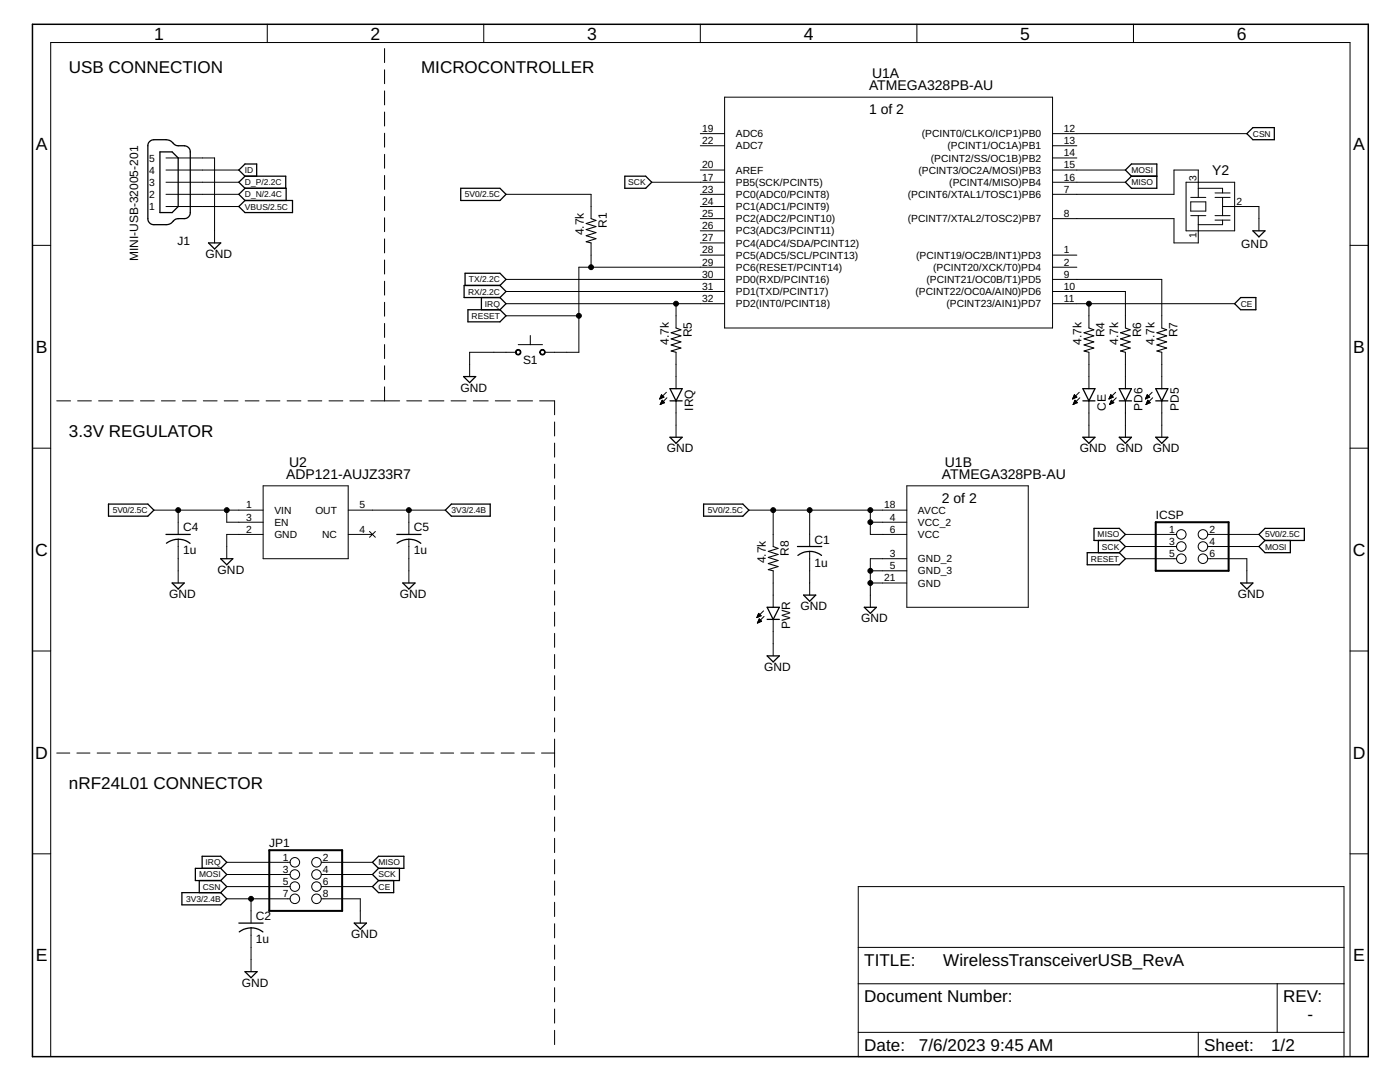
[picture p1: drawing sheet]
<svg xmlns="http://www.w3.org/2000/svg" width="279mm" height="216mm" viewBox="0 0 279 216" stroke-linecap="round" stroke-linejoin="round" font-family="sans-serif">
<g fill="none" stroke="#000" stroke-width=".25">
<path d="M29.8 28.3l.4-.3 .5-.1h2.4l1 .3 .7 .6a2.31 2.31 0 0 0 2 .3l.5 .1 .4 .3 .3 .8v12.1l-.1 .5-.4 .5a2.37 2.37 0 0 1-1.9 .2l-.6 .2-.9 .8-.6 .2h-3.1l-.4-.2-.4-.4-.1-.6v-14.5zM31.9 30.3h2.5l1.2 1.2v9.7l-1.2 1.2h-2.5zM48.9 37.6h8.2v2.4M48.9 35.2l-1.2-1.3 1.2-1.2h2.3v2.5M48.9 35.2h8.1v2.4M48.9 37.6l-1.2 1.2 1.2 1.2M48.9 35.2l-1.2 1.2 1.2 1.2M91.9 37.6h7.9l1.2 1.2-1.2 1.2h-7.9zM124.7 35.2h4.2l1.2 1.2-1.2 1.2h-4.2zM224.6 33.9l1.2-1.2h5.1v4.9h-5.1l-1.2-1.2 1.2-1.2zM225.8 35.2h5.1M248.8 26.7l1.2-1.2h4.3v2.4h-4.3z"/>
<path d="M41.6 48.5h2.4l-1.2 1.2zM47.7 41.2l1.2-1.2h9.5v2.4h-9.5zM92.8 57v-2.5h7l1.2 1.3-1.2 1.2M96.1 59.4v2.4M99.8 57h-7.2v2.4h7.2M99.8 57l1.2 1.2-1.2 1.2M99.8 59.4l1.2 1.2-1.2 1.2M247.6 59.4h3v2.4h-3l-1.2-1.2zM250 46.1h2.5l-1.3 1.2zM92.5 75.1h2.4l-1.2 1.2zM93.4 61.8h6.4l1.2 1.2-1.2 1.2h-6.4zM133.7 80h2.4"/>
<path d="M133.7 77.6h2.4l-1.2 2.4zM216.1 77.6h2.4l-1.2 2.4zM216.1 80h2.4M223.4 80h2.4M223.4 77.6h2.4l-1.2 2.4zM230.7 80h2.4M230.7 77.6h2.4l-1.2 2.4zM133.7 87.2h2.4l-1.2 1.3zM216.1 87.2h2.4l-1.2 1.3zM223.4 87.2h2.4l-1.2 1.3zM230.7 87.2h2.4l-1.2 1.3zM21.7 100.6h7.8l1.2 1.2-1.2 1.2h-7.8z"/>
<path d="M33.1 106.6h4.9M34.4 116.3h2.4l-1.2 1.2zM35.6 107.6h.5a3.4 3.4 0 0 1 1.8 .8M35.6 107.6l-1 .1-1.4 .7M44 111.5h2.5l-1.2 1.2zM79.2 106.6h4.8M80.4 116.3h2.4l-1.2 1.2zM81.6 107.6l1 .1 1.4 .7M81.6 107.6l-1 .1-1.4 .7M88.9 101.8l1.2-1.2h7.7v2.4h-7.7zM140.4 100.6h7.9l1.2 1.2-1.2 1.2h-7.9zM159.2 109.1h4.8"/>
<path d="M159.2 110.8a3.9 3.9 0 0 1 4.8 0M160.4 118.7h2.4l-1.2 1.3zM217 110.3h6.4l1.2 1.2-1.2 1.2h-6.4zM218.3 105.4h5.1l1.2 1.2-1.2 1.2h-5.1zM219.2 107.8v2.5M223.4 107.8l1.2 1.3-1.2 1.2M247.6 116.3h2.4l-1.2 1.2zM251.2 106.6l1.3-1.2h7.8v2.4h-7.8zM252.5 107.8l-1.3 1.3 1.3 1.2h5v-2.5M153.1 121.2h2.4l-1.2 2.4zM153.1 123.6h2.4M153.1 130.9h2.4l-1.2 1.2z"/>
<path d="M172.5 121.2h2.4l-1.2 1.2zM36.3 178.1h7.7l1.3 1.2-1.3 1.3h-7.7zM39.8 175.7v2.4M40.3 173.3v-2.4h3.7l1.3 1.2-1.3 1.2M44 173.3h-5v2.4h5M44 173.3l1.3 1.2-1.3 1.2M44 175.7l1.3 1.2-1.3 1.2M74.3 172.1l1.2-1.2h5.1v2.4h-5.1zM75.5 175.7l-1.2 1.2 1.2 1.2h3.1v-2.4M75.5 173.3l-1.2 1.2 1.2 1.2M79.7 173.3v2.4h-4.2M47.7 184.2h4.8"/>
<path d="M47.8 185.9a3.9 3.9 0 0 1 4.7 0M48.9 193.9h2.4l-1.2 1.2zM70.7 184.2h2.4l-1.2 1.2z"/>
</g>
<g fill="none" stroke="#000" stroke-width=".2">
<path d="M53.3 4.8v3.7M76.8 9.7v2.8M76.8 13.9v2.8M76.8 18.1v2.8M96.5 4.8v3.7M139.8 4.8v3.7M144.6 19.4h65.5v46h-65.5zM183 4.8v3.7M226.2 4.8v3.7M33.1 33.9h14.6M33.1 36.4h14.6M33.1 38.8h14.6"/>
<path d="M33.1 31.5h9.7v17M76.8 22.4v2.7M76.8 26.6v2.8M76.8 30.8v2.8M76.8 35v2.8M76.8 39.2v2.8M101 38.8h17v4.8M130.1 36.4h14.5M139.8 26.7h4.8M139.8 29.1h4.8M139.8 33.9h4.8M139.8 38.8h4.8"/>
<path d="M210.1 26.7h38.7M210.1 29.1h4.8M210.1 33.9h14.5M210.1 38.8h24.2v-4.9h4.8v5.5M210.1 36.4h14.5M210.1 31.5h4.8M236.7 36.4h9.7v9.7h-9.7zM237.6 39.4h3M239.1 37.6h4.9v.9M242.5 39.4h3M242.5 38.5h3M244 39.4v3.6"/>
<path d="M6.5 49h3.6M33.1 41.2h14.6M76.8 43.5v2.7M76.8 47.7v2.8M76.8 51.9v2.8M76.8 56.1v2.8M101 55.8h43.6M101 58.2h43.6M118 48.5v4.8M139.8 41.2h4.8M139.8 43.6h4.8M139.8 46.1h4.8"/>
<path d="M139.8 48.5h4.8M139.8 50.9h4.8M144.6 53.3h-29.1v17h-6.7M210.1 58.2h14.5v7.2M210.1 55.8h21.8v9.6M210.1 50.9h4.8M210.1 53.3h4.8M237.6 40.3h3v1.8h-3zM237.6 43h3M239.1 43v5.5h-4.8v-4.9h-24.2M242.5 43h3M242.5 43.9h3"/>
<path d="M244 41.2h7.2v4.9M244 43.9v.9h-4.9M269.4 49h3.7M11.3 80h2.8M15.5 80h2.7M19.7 80h2.7M23.9 80h2.7M28 80h2.8M32.2 80h2.8M36.4 80h2.7M40.6 80h2.7M44.7 80h2.8"/>
<path d="M48.9 80h2.8M53.1 80h2.8M57.3 80h2.7M61.5 80h2.7M65.7 80h2.7M69.8 80h2.8M74 80h5.8M76.8 60.3v2.8M76.8 64.5v2.8M76.8 68.7v2.8M76.8 73v2.8M76.8 77.2v2.8"/>
<path d="M81.2 80h3M85.6 80h3M90 80h3M94.4 80h3M98.8 80h3.1M101 60.6h43.6M101 63h14.5M102.9 70.3h-9.2v4.8M103.3 80h3M103.4 68.8h4.9M105.8 67v1.8M107.7 80h3v2.8"/>
<path d="M131.7 79.6h.1M131.7 79.5h.3M131.8 79.3h.5M131.8 79.2h.7M131.9 79.1h.5M131.9 79h.3M132 78.9h.1M132 78.8l-.3 .8M132 78.8l.5 .4-.8 .4M132 78.8h.1M132.1 79.9h.1M132.1 79.9l.5 .4-.8 .4z"/>
<path d="M133 78.3l-1.3 1.3M133.1 79.4l-1.3 1.3M134.9 60.6v4.8M134.9 70.3v7.3M134.9 80v7.2M210.1 60.6h36.3M214.1 79.6h.1M214.1 79.5h.3M214.2 79.3h.5M214.2 79.2h.7M214.3 79.1h.5M214.3 79h.4"/>
<path d="M214.4 78.9h.1M214.4 78.8l-.3 .8M214.4 78.8l.5 .4M214.4 78.8h.1M214.5 79.9h.1M214.5 79.9l.5 .4-.8 .4zM214.9 79.2l-.8 .4M215.4 78.3l-1.3 1.3M215.5 79.4l-1.3 1.3M217.3 60.6v4.8M217.3 70.3v7.3M217.3 80v7.2"/>
<path d="M221.3 79.6h.1M221.4 79.5h.3M221.4 79.3h.6M221.5 79.2h.6M221.5 79.1h.5M221.6 79h.3M221.6 78.9h.2M221.7 78.8l-.4 .8M221.7 78.8l.5 .4-.9 .4M221.7 78.8h.1M221.8 79.9h.1M221.8 79.9l.5 .4-.9 .4z"/>
<path d="M222.7 78.3l-1.4 1.3M222.8 79.4l-1.4 1.3M224.6 70.3v7.3M224.6 80v7.2M228.6 79.6h.1M228.7 79.5h.3M228.7 79.3h.5M228.7 79.2h.7M228.8 79.1h.5M228.9 79h.3M228.9 78.9h.2M229 78.8l-.4 .8"/>
<path d="M229 78.8l.4 .4-.8 .4M229 78.8h.1M229 79.9h.1M229.1 79.9l.5 .4-.9 .4zM229.9 78.3l-1.3 1.3M230 79.4l-1.3 1.3M231.9 70.3v7.3M231.9 80v7.2M6.5 89.4h3.6M52.5 96.9h17v14.6h-17zM110.7 84.2v2.8M110.7 88.4v2.8"/>
<path d="M110.7 92.6v2.8M110.7 96.9v2.7M131.8 80.7h.1M131.8 80.6h.2M131.9 80.5h.4M131.9 80.4h.7M132 80.2h.5M132 80.1h.4M132.1 80h.2M181 96.9h24.2v24.3h-24.2zM214.2 80.7h.1M214.2 80.6h.2"/>
<path d="M214.3 80.5h.4M214.3 80.4h.7M214.4 80.2h.5M214.4 80.1h.4M214.5 80h.2M221.4 80.7h.1M221.5 80.6h.2M221.5 80.5h.5M221.6 80.4h.6M221.6 80.2h.6M221.7 80.1h.4M221.7 80h.3"/>
<path d="M228.7 80.7h.1M228.8 80.6h.2M228.8 80.5h.4M228.9 80.4h.6M228.9 80.2h.6M229 80.1h.4M229 80h.2M269.4 89.4h3.7M30.7 101.8h21.8M35.6 101.8v4.8M35.6 107.6v8.7M45.3 101.8v2.4h7.2"/>
<path d="M52.5 106.6h-7.2v4.9M69.5 101.8h19.4M69.5 106.6h4.8M73.7 106l1.2 1.2M74.9 106l-1.2 1.2M81.6 101.8v4.8M81.6 107.6v8.7M110.7 101.1v2.8M110.7 105.3v2.8M110.7 109.5v2.8M110.7 113.7v2.8M110.7 117.9v2.8"/>
<path d="M149.5 101.8h31.5M154.3 101.8v7.3M154.3 113.9v7.3M161.6 101.8v7.3M161.6 110v8.7M173.7 101.8v4.8h7.3M173.7 104.2h7.3M173.7 113.9h7.3M173.7 116.3h7.3M181 111.5h-7.3v9.7M224.6 106.6h10.2M224.6 111.5h10.2"/>
<path d="M224.6 109.1h10.2M241 106.6h10.2M241 111.5h7.8v4.8M241 109.1h10.2M6.5 129.9h3.6M110.7 122.2v2.7M110.7 126.4v2.8M110.7 130.6v2.8M110.7 134.8v2.8M110.7 139v2.8M151 123.2h.1M151.1 123.1h.3"/>
<path d="M151.2 123h.4M151.2 122.9h.7M151.2 124.2h.2M151.2 122.8h.6M151.3 124.1h.3M151.3 122.6h.4M151.3 124h.6M151.3 122.5h.3M151.3 123.9h.6M151.4 122.4h.1M151.4 123.8h.4M151.4 123.7h.3"/>
<path d="M151.5 123.5h.1M151.5 123.5l.5 .5-.8 .3zM151.9 122.9l-.5-.5-.4 .8M151.9 122.9l-.9 .3M152.4 121.9l-1.4 1.3M152.5 123l-1.3 1.3M154.3 123.6v7.3M269.4 129.9h3.7M11.3 150.3h2.6M15.3 150.3h2.6M19.4 150.3h2.6M23.4 150.3h2.6"/>
<path d="M27.5 150.3h2.6M31.5 150.3h2.6M35.5 150.3h2.6M39.5 150.3h2.6M43.6 150.3h2.6M47.6 150.3h2.6M51.6 150.3h2.7M55.7 150.3h2.6M59.7 150.3h2.6M63.7 150.3h2.6M67.8 150.3h2.6M71.8 150.3h2.6"/>
<path d="M75.8 150.3h2.6M79.9 150.3h2.6M83.9 150.3h2.6M87.9 150.3h2.6M92 150.3h2.6M96 150.3h2.6M100 150.3h2.6M104.1 150.3h2.6M108.1 150.3h2.6M110.7 143.3v2.7M110.7 147.5v5.6M110.7 154.5v2.8"/>
<path d="M110.7 158.8v2.8M6.5 170.4h3.6M45.3 172.1h12.6M45.3 174.5h12.6M45.3 176.9h12.6M45.3 179.3h12.6M50.1 179.3v4.9M64.1 172.1h10.2M64.1 174.5h10.2M64.1 176.9h10.2M64.1 179.3h7.8v4.9M110.7 163v2.9"/>
<path d="M110.7 167.3v2.8M110.7 171.5v2.9M110.7 175.8v2.8M171.3 176.9h96.9v33.9h-96.9zM269.4 170.4h3.7M50.1 185.1v8.8M110.7 180v2.9M110.7 184.3v2.8M110.7 188.6v2.8M110.7 192.8v2.8M110.7 197.1v2.8M171.3 196.3h96.9"/>
<path d="M171.3 189h96.9M254.9 196.3v9.7M10.1 210.8v-202.3h259.3v202.3M110.7 201.3v2.9M110.7 205.6v2.8M171.3 206h96.9M239.1 206v4.8"/>
<circle cx="235.8" cy="109.1" r=".95"/>
<circle cx="235.8" cy="111.5" r=".95"/>
<circle cx="235.8" cy="106.6" r=".95"/>
<circle cx="240.1" cy="106.6" r=".95"/>
<circle cx="240.1" cy="111.5" r=".95"/>
<circle cx="240.1" cy="109.1" r=".95"/>
<circle cx="58.8" cy="172.1" r=".95"/>
<circle cx="58.8" cy="179.3" r=".95"/>
<circle cx="58.8" cy="174.5" r=".95"/>
<circle cx="58.8" cy="176.9" r=".95"/>
<circle cx="63.2" cy="172.1" r=".95"/>
<circle cx="63.2" cy="174.5" r=".95"/>
<circle cx="63.2" cy="176.9" r=".95"/>
<circle cx="63.2" cy="179.3" r=".95"/>
</g>
<path d="M230.7 104.2h14.5v9.7h-14.5zM53.7 169.7h14.6v12.1h-14.6z" fill="none" stroke="#000" stroke-width=".4"/>
<path d="M118 43.6l.9 .4-1.9 .6 1.9 .6-1.9 .6 1.9 .6-1.9 .6 1.9 .6-1.9 .6 1 .3M134.9 65.4l1 .4-2 .6 2 .6-2 .6 2 .6-2 .6 2 .6-2 .6 1 .3M217.3 65.4l1 .4-2 .6 2 .6-2 .6 2 .6-2 .6 2 .6-2 .6 1 .3M224.6 65.4l1 .4-2 .6 2 .6-2 .6 2 .6-2 .6 2 .6-2 .6 1 .3M231.9 65.4l.9 .4-1.9 .6 1.9 .6-1.9 .6 1.9 .6-1.9 .6 1.9 .6-1.9 .6 1 .3M154.3 109.1l1 .3-2 .6 2 .6-2 .6 2 .6-2 .7 2 .6-2 .6 1 .2" fill="none" stroke="#000" stroke-width=".21"/>
<path d="M6.5 4.8h266.6v206h-266.6z" fill="none" stroke="#000" stroke-width=".3"/>
<g fill="#000" stroke="#000" stroke-width=".2">
<path d="M103 69.9a.56 .56 0 0 1 .9 .1 .56 .56 0 0 1-.3 .8 .56 .56 0 0 1-.7-.5h.1a.41 .41 0 0 1 .5-.4 .41 .41 0 0 1 .2 .6 .41 .41 0 0 1-.7-.1l-.1-.1z" fill-rule="evenodd"/>
<path d="M107.9 69.9a.56 .56 0 0 1 .8 .1 .56 .56 0 0 1-.3 .8 .56 .56 0 0 1-.7-.5h.1a.41 .41 0 0 1 .6-.4 .41 .41 0 0 1 .2 .6 .41 .41 0 0 1-.7-.1l-.2-.1z" fill-rule="evenodd"/>
<circle cx="118" cy="53.3" r=".49"/>
<circle cx="115.5" cy="63" r=".49"/>
<circle cx="134.9" cy="60.6" r=".49"/>
<circle cx="217.3" cy="60.6" r=".49"/>
<circle cx="35.6" cy="101.8" r=".49"/>
<circle cx="45.3" cy="101.8" r=".49"/>
<circle cx="81.6" cy="101.8" r=".49"/>
<circle cx="154.3" cy="101.8" r=".49"/>
<circle cx="161.6" cy="101.8" r=".49"/>
<circle cx="173.7" cy="104.2" r=".49"/>
<circle cx="173.7" cy="101.8" r=".49"/>
<circle cx="173.7" cy="113.9" r=".49"/>
<circle cx="173.7" cy="116.3" r=".49"/>
<circle cx="50.1" cy="179.3" r=".49"/>
</g>
<g font-size="3.5">
<text x="30.7" y="7.9">1</text>
<text x="74" y="7.9">2</text>
<text x="117.2" y="7.9">3</text>
<text x="160.4" y="7.9">4</text>
<text x="203.6" y="7.9">5</text>
<text x="246.8" y="7.9">6</text>
<text x="7.1" y="30">A</text>
<text x="270.1" y="30">A</text>
<text x="7.1" y="70.4">B</text>
<text x="270.1" y="70.4">B</text>
<text x="7" y="110.9">C</text>
<text x="270" y="110.9">C</text>
<text x="7" y="151.4">D</text>
<text x="270" y="151.4">D</text>
<text x="7.1" y="191.9">E</text>
<text x="270.1" y="191.9">E</text>
</g>
<g font-size="3.4">
<text x="13.7" y="14.5">USB CONNECTION</text>
<text x="84" y="14.5">MICROCONTROLLER</text>
<text x="13.7" y="87.3">3.3V REGULATOR</text>
<text x="13.7" y="157.5">nRF24L01 CONNECTOR</text>
<text x="172.5" y="192.7">TITLE:</text>
<text x="188.2" y="192.7">WirelessTransceiverUSB_RevA</text>
<text x="172.5" y="199.9">Document Number:</text>
<text x="256.1" y="199.9">REV:</text>
<text x="260.9" y="203.6">-</text>
<text x="172.5" y="209.6">Date:</text>
<text x="183.4" y="209.6">7/6/2023</text>
<text x="197.7" y="209.6">9:45 AM</text>
<text x="240.3" y="209.6">Sheet:</text>
<text x="253.7" y="209.6">1/2</text>
</g>
<g font-size="2.8">
<text x="173.4" y="18">ATMEGA328PB-AU</text>
<text x="174" y="15.5">U1A</text>
<text x="173.4" y="22.8">1 of 2</text>
<text x="241.9" y="34.9">Y2</text>
<text x="57.1" y="95.5">ADP121-AUJZ33R7</text>
<text x="57.7" y="93.1">U2</text>
<text x="188" y="95.5">ATMEGA328PB-AU</text>
<text x="188.6" y="93.1">U1B</text>
<text x="188" y="100.4">2 of 2</text>
</g>
<g font-size="2.4">
<text x="116.5" y="46.9" transform="rotate(-90 116.5 46.9)">4.7k</text>
<text x="121.1" y="45.5" transform="rotate(-90 121.1 45.5)">R1</text>
<text x="27.6" y="52.1" transform="rotate(-90 27.6 52.1)">MINI-USB-32005-201</text>
<text x="35.4" y="49">J1</text>
<text x="41" y="51.5">GND</text>
<text x="247.7" y="49.6">GND</text>
<text x="133.5" y="68.8" transform="rotate(-90 133.5 68.8)">4.7k</text>
<text x="138" y="67.3" transform="rotate(-90 138 67.3)">R5</text>
<text x="215.9" y="68.8" transform="rotate(-90 215.9 68.8)">4.7k</text>
<text x="220.4" y="67.3" transform="rotate(-90 220.4 67.3)">R4</text>
<text x="223.1" y="68.8" transform="rotate(-90 223.1 68.8)">4.7k</text>
<text x="227.7" y="67.3" transform="rotate(-90 227.7 67.3)">R6</text>
<text x="230.4" y="68.8" transform="rotate(-90 230.4 68.8)">4.7k</text>
<text x="235" y="67.3" transform="rotate(-90 235 67.3)">R7</text>
<text x="104.4" y="72.7">S1</text>
<text x="91.9" y="78.2">GND</text>
<text x="138.3" y="81.9" transform="rotate(-90 138.3 81.9)">IRQ</text>
<text x="220.7" y="81.9" transform="rotate(-90 220.7 81.9)">CE</text>
<text x="228" y="81.9" transform="rotate(-90 228 81.9)">PD6</text>
<text x="235.3" y="81.9" transform="rotate(-90 235.3 81.9)">PD5</text>
<text x="133.1" y="90.3">GND</text>
<text x="215.5" y="90.3">GND</text>
<text x="222.8" y="90.3">GND</text>
<text x="230" y="90.3">GND</text>
<text x="36.5" y="106">C4</text>
<text x="82.6" y="106">C5</text>
<text x="230.7" y="103.6">ICSP</text>
<text x="36.5" y="110.6">1u</text>
<text x="82.6" y="110.6">1u</text>
<text x="152.9" y="112.4" transform="rotate(-90 152.9 112.4)">4.7k</text>
<text x="157.4" y="110.9" transform="rotate(-90 157.4 110.9)">R8</text>
<text x="162.6" y="113.1">1u</text>
<text x="162.6" y="108.5">C1</text>
<text x="33.7" y="119.4">GND</text>
<text x="43.4" y="114.5">GND</text>
<text x="79.8" y="119.4">GND</text>
<text x="247" y="119.4">GND</text>
<text x="157.7" y="125.5" transform="rotate(-90 157.7 125.5)">PWR</text>
<text x="159.8" y="121.8">GND</text>
<text x="171.9" y="124.2">GND</text>
<text x="152.5" y="133.9">GND</text>
<text x="53.7" y="169">JP1</text>
<text x="51.1" y="183.6">C2</text>
<text x="51.1" y="188.2">1u</text>
<text x="70.1" y="187.2">GND</text>
<text x="48.3" y="196.9">GND</text>
</g>
<g font-size="2.1">
<text x="140.1" y="26.3">19</text>
<text x="140.1" y="28.8">22</text>
<text x="146.8" y="27.4">ADC6</text>
<text x="146.8" y="29.8">ADC7</text>
<text x="184" y="27.4">(PCINT0/CLKO/ICP1)PB0</text>
<text x="189.1" y="29.8">(PCINT1/OC1A)PB1</text>
<text x="212.3" y="26.3">12</text>
<text x="212.3" y="28.8">13</text>
<text x="29.8" y="34.7">4</text>
<text x="29.8" y="32.2">5</text>
<text x="140.1" y="33.6">20</text>
<text x="146.8" y="34.7">AREF</text>
<text x="183.3" y="34.7">(PCINT3/OC2A/MOSI)PB3</text>
<text x="185.8" y="32.2">(PCINT2/SS/OC1B)PB2</text>
<text x="212.3" y="31.2">14</text>
<text x="212.3" y="33.6">15</text>
<text x="29.8" y="41.9">1</text>
<text x="29.8" y="39.5">2</text>
<text x="29.8" y="37.1">3</text>
<text x="140.1" y="36">17</text>
<text x="140.1" y="38.4">23</text>
<text x="140.1" y="40.9">24</text>
<text x="146.8" y="37.1">PB5(SCK/PCINT5)</text>
<text x="146.8" y="39.5">PC0(ADC0/PCINT8)</text>
<text x="146.8" y="41.9">PC1(ADC1/PCINT9)</text>
<text x="181.2" y="39.5">(PCINT6/XTAL1/TOSC1)PB6</text>
<text x="189.4" y="37.1">(PCINT4/MISO)PB4</text>
<text x="212.3" y="36">16</text>
<text x="212.3" y="38.4">7</text>
<text x="238.8" y="36" transform="rotate(-90 238.8 36)">3</text>
<text x="246.7" y="40.9">2</text>
<text x="140.1" y="43.3">25</text>
<text x="140.1" y="45.7">26</text>
<text x="146.8" y="44.4">PC2(ADC2/PCINT10)</text>
<text x="146.8" y="46.8">PC3(ADC3/PCINT11)</text>
<text x="181.2" y="44.4">(PCINT7/XTAL2/TOSC2)PB7</text>
<text x="212.3" y="43.3">8</text>
<text x="238.8" y="47.5" transform="rotate(-90 238.8 47.5)">1</text>
<text x="140.1" y="48.1">27</text>
<text x="140.1" y="50.6">28</text>
<text x="140.1" y="53">29</text>
<text x="146.8" y="49.2">PC4(ADC4/SDA/PCINT12)</text>
<text x="146.8" y="51.6">PC5(ADC5/SCL/PCINT13)</text>
<text x="182.8" y="51.6">(PCINT19/OC2B/INT1)PD3</text>
<text x="212.3" y="50.6">1</text>
<text x="212.3" y="53">2</text>
<text x="140.1" y="55.4">30</text>
<text x="140.1" y="57.8">31</text>
<text x="146.8" y="54.1">PC6(RESET/PCINT14)</text>
<text x="146.8" y="56.5">PD0(RXD/PCINT16)</text>
<text x="146.8" y="58.9">PD1(TXD/PCINT17)</text>
<text x="182.7" y="58.9">(PCINT22/OC0A/AIN0)PD6</text>
<text x="184.9" y="56.5">(PCINT21/OC0B/T1)PD5</text>
<text x="186.3" y="54.1">(PCINT20/XCK/T0)PD4</text>
<text x="212.3" y="55.4">9</text>
<text x="212.3" y="57.8">10</text>
<text x="140.1" y="60.3">32</text>
<text x="146.8" y="61.3">PD2(INT0/PCINT18)</text>
<text x="188.9" y="61.3">(PCINT23/AIN1)PD7</text>
<text x="212.3" y="60.3">11</text>
<text x="49.2" y="101.5">1</text>
<text x="71.7" y="101.5">5</text>
<text x="176.5" y="101.5">18</text>
<text x="49.2" y="106.3">2</text>
<text x="49.2" y="103.9">3</text>
<text x="54.8" y="102.5">VIN</text>
<text x="54.8" y="107.4">GND</text>
<text x="54.8" y="104.9">EN</text>
<text x="62.9" y="102.5">OUT</text>
<text x="64.3" y="107.4">NC</text>
<text x="71.7" y="106.3">4</text>
<text x="177.6" y="103.9">4</text>
<text x="177.6" y="106.3">6</text>
<text x="183.2" y="102.5">AVCC</text>
<text x="183.2" y="104.9">VCC_2</text>
<text x="183.2" y="107.4">VCC</text>
<text x="233.3" y="106.3">1</text>
<text x="241.4" y="106.3">2</text>
<text x="177.6" y="111.1">3</text>
<text x="177.6" y="113.6">5</text>
<text x="183.2" y="112.2">GND_2</text>
<text x="233.3" y="108.7">3</text>
<text x="233.3" y="111.1">5</text>
<text x="241.4" y="108.7">4</text>
<text x="241.4" y="111.1">6</text>
<text x="176.5" y="116">21</text>
<text x="183.2" y="114.6">GND_3</text>
<text x="183.2" y="117.1">GND</text>
<text x="56.4" y="171.7">1</text>
<text x="64.4" y="171.7">2</text>
<text x="56.4" y="174.2">3</text>
<text x="56.4" y="176.6">5</text>
<text x="56.4" y="179">7</text>
<text x="64.4" y="174.2">4</text>
<text x="64.4" y="176.6">6</text>
<text x="64.4" y="179">8</text>
</g>
<g font-size="1.7">
<text x="250" y="27.3">CSN</text>
<text x="48.9" y="34.5">ID</text>
<text x="225.8" y="34.5">MOSI</text>
<text x="48.9" y="41.8">VBUS/2.5C</text>
<text x="48.9" y="39.4">D_N/2.4C</text>
<text x="48.9" y="37">D_P/2.2C</text>
<text x="92.8" y="39.4">5V0/2.5C</text>
<text x="125.4" y="37">SCK</text>
<text x="225.8" y="37">MISO</text>
<text x="93.4" y="58.8">RX/2.2C</text>
<text x="93.6" y="56.3">TX/2.2C</text>
<text x="94.1" y="63.6">RESET</text>
<text x="96.8" y="61.2">IRQ</text>
<text x="247.6" y="61.2">CE</text>
<text x="22.5" y="102.4">5V0/2.5C</text>
<text x="90.1" y="102.4">3V3/2.4B</text>
<text x="141.2" y="102.4">5V0/2.5C</text>
<text x="219.1" y="107.2">MISO</text>
<text x="252.5" y="107.2">5V0/2.5C</text>
<text x="217.7" y="112.1">RESET</text>
<text x="219.9" y="109.7">SCK</text>
<text x="252.5" y="109.7">MOSI</text>
<text x="41" y="172.7">IRQ</text>
<text x="75.5" y="172.7">MISO</text>
<text x="37.1" y="179.9">3V3/2.4B</text>
<text x="39.7" y="175.1">MOSI</text>
<text x="40.5" y="177.5">CSN</text>
<text x="75.5" y="175.1">SCK</text>
<text x="75.5" y="177.5">CE</text>
</g>
</svg>
